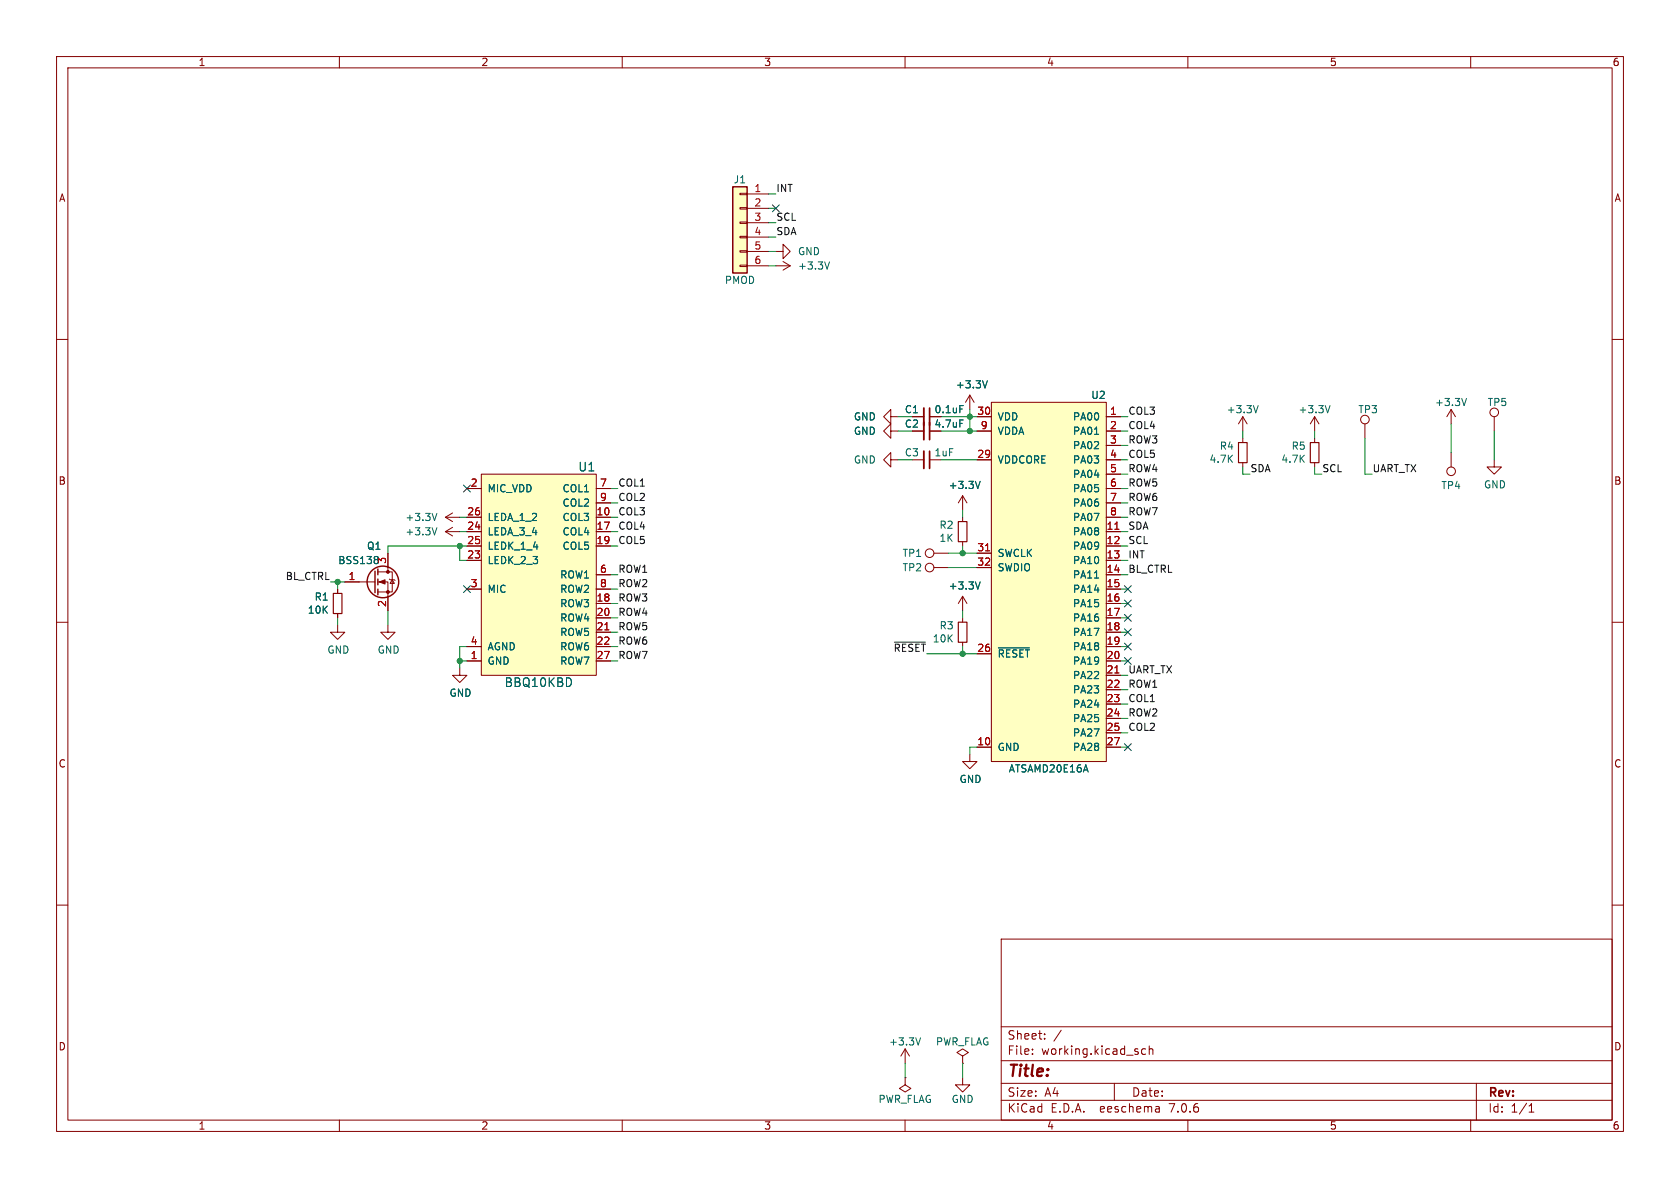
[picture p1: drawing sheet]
<svg xmlns="http://www.w3.org/2000/svg" width="297mm" height="210mm" viewBox="0 0 297 210" stroke-linecap="round" stroke-linejoin="round" font-family="sans-serif">
<g fill="none" stroke="#840000" stroke-width=".18">
<path d="M10 10h277v190h-277zM12 12h273v186h-273zM60 10v2M110 10v2M160 10v2M210 10v2M260 10v2M130.8 39.2h1.3v.3h-1.3zM130.8 36.7h1.3v.3h-1.3zM130.8 34.2h1.3v.2h-1.3zM132.1 34.3h3.8M132.1 36.8h3.8"/>
<path d="M132.1 39.4h3.8M10 60h2M130.8 46.9h1.3v.2h-1.3zM130.8 44.3h1.3v.3h-1.3zM130.8 41.8h1.3v.2h-1.3zM132.1 47h3.8M132.1 41.9h3.8M132.1 44.5h3.8M137.2 44.5h1.2v-1.3l1.3 1.3-1.3 1.2v-1.2M137.2 47h2.5M138.4 46.2l1.3 .8M139.7 47l-1.3 .8"/>
<path d="M285 60h2M157.5 76.2v-1.3l-1.3 1.3 1.3 1.3v-1.3h1.2M157.5 73.7v-1.3l-1.3 1.3 1.3 1.2v-1.2h1.2M161.3 73.7h2M161.3 76.2h2M164.3 73.7h2.1M164.3 76.2h2.1M171.4 69.9l-.7 1.2M171.4 69.9v2.5M171.4 69.9l.8 1.2M172.7 73.7h2.6M172.7 76.2h2.6"/>
<path d="M175.3 71.1h20.3v63.5h-20.3zM195.6 73.7h2.5M195.6 76.2h2.5M195.6 78.7h2.5M219.7 73.7v2.5M219.7 77.5v.7M219.7 73.7l-.8 1.2M219.7 73.7l.8 1.2M232.4 73.7v2.5M232.4 77.5v.7M232.4 73.7l-.8 1.2M232.4 73.7l.8 1.2"/>
<path d="M241.3 74.9v2.6M256.5 72.4l-.7 1.3M256.5 72.4v2.5M256.5 72.4l.8 1.3M264.2 73.7v2.5M68.6 97.8v3.3M78.7 94h2.6M78.7 91.4h2.6M78.7 94l1.3 .7M78.7 91.4l1.3 .8M80 93.2l-1.3 .8M80 90.7l-1.3 .7"/>
<path d="M82.5 94h2.6M82.5 96.5h2.6M82.5 99.1h2.6M82.5 86.4h2.6M82.5 91.4h2.6M85.1 83.8h20.3v35.6h-20.3zM105.4 94h2.5M105.4 96.5h2.5M105.4 86.4h2.5M105.4 88.9h2.5M105.4 91.4h2.5M157.5 81.3v-1.3l-1.3 1.3 1.3 1.3v-1.3h1.2"/>
<path d="M161.3 81.3h2M164.3 81.3h2.1M165.1 97.8h2.5M170.2 87.6v2.6M170.2 91.4v.8M170.2 95.8v.7M170.2 87.6l-.8 1.3M170.2 87.6l.7 1.3M172.7 97.8h2.6M172.7 81.3h2.6M195.6 94h2.5M195.6 96.5h2.5"/>
<path d="M195.6 99.1h2.5M195.6 81.3h2.5M195.6 83.8h2.5M195.6 86.4h2.5M195.6 88.9h2.5M195.6 91.4h2.5M219.7 81.8v.8M232.4 81.8v.8M256.5 80v2.6M264.2 81.3v1.3h1.2l-1.2 1.2-1.3-1.2h1.3M10 110h2M59.7 110.5v1.3h1.3l-1.3 1.2-1.3-1.2h1.3"/>
<path d="M59.7 104.1v.8M59.7 108.5v.7M61 102.9h5.3M66.8 102.9h1.8v5.1M66.8 101.1h2.5v3.5h-2.5M68.6 110.5v1.3h1.2l-1.2 1.2-1.3-1.2h1.3M68.8 102.4l.2 .1h.7l.1 .1M69.3 102.5l.4 .6h-.7zM81.3 118.1v1.3h1.2l-1.2 1.3-1.3-1.3h1.3M82.5 104.1h2.6M82.5 114.3h2.6M82.5 116.8h2.6"/>
<path d="M105.4 101.6h2.5M105.4 104.1h2.5M105.4 106.7h2.5M105.4 109.2h2.5M105.4 111.8h2.5M105.4 114.3h2.5M105.4 116.8h2.5M165.1 100.3h2.5M170.2 105.4l-.8 1.3M170.2 105.4v2.6M170.2 109.2v.8M170.2 113.5v.8"/>
<path d="M170.2 105.4l.7 1.3M172.7 115.6h2.6M172.7 100.3h2.6M195.6 101.6h2.5M195.6 104.1h2.5M195.6 106.7h2.5M195.6 109.2h2.5M195.6 111.8h2.5M195.6 114.3h2.5M195.6 116.8h2.5M195.6 119.4h2.5M285 110h2"/>
<path d="M171.4 133.4v1.2h1.3l-1.3 1.3-1.2-1.3h1.2M172.7 132.1h2.6M195.6 132.1h2.5M195.6 121.9h2.5M195.6 124.5h2.5M195.6 127h2.5M195.6 129.5h2.5M10 160h2M285 160h2M177 166h108v32h-108zM60 198v2M110 198v2"/>
<path d="M160 198v2M160 190.5v1.3l1 .6-1 .6-1-.6 1-.6M160 190.5h.1M160 185.4l-.7 1.3M160 185.4v2.6M160 185.4l.8 1.3M170.2 190.5v1.3h1.2l-1.2 1.2-1.3-1.2h1.3M170.2 186.7l1-.6-1-.7-1 .7 1 .6v1.3M170.2 188h.1M177 194.5h108M177 191.5h108M177 187.5h108"/>
<path d="M177 181.5h108M182.5 186.3v.1M182.5 185.5v.1M184.7 183.6v.1M184.7 182.8v.1M187.6 182.1l-1.3 2M197 191.5v3M202.5 185.5l-.4-.1-.3 .3v.4l.2 .2h.5M203.2 185.5l.2-.1 .3 .1 .1 .9M203.2 184.9v1.5M204.9 195.7l.1 .9M205 196.5l-.2 .1"/>
<path d="M205 196h-.2M210 198v2M260 198v2M261 191.5v6.5M270.3 196.6h.9M270.3 195.5l.4-.4v1.5"/>
<circle cx="241.3" cy="74.2" r=".76"/>
<circle cx="264.2" cy="72.9" r=".76"/>
<circle cx="164.3" cy="97.8" r=".76"/>
<circle cx="256.5" cy="83.3" r=".76"/>
<circle cx="164.3" cy="100.3" r=".76"/>
</g>
<path d="M218.9 78.2h1.6v3.6h-1.6zM231.6 78.2h1.6v3.6h-1.6zM169.4 92.2h1.5v3.6h-1.5zM58.9 104.9h1.6v3.6h-1.6zM169.4 110h1.5v3.5h-1.5z" fill="none" stroke="#840000" stroke-width=".2"/>
<g fill="#ffffc2" stroke="#ffffc2" stroke-width=".18">
<path d="M175.3 71.1h20.3v63.5h-20.3z"/>
<path d="M129.5 33h2.6v15.3h-2.6z"/>
<path d="M85.1 83.8h20.3v35.6h-20.3z"/>
</g>
<path d="M174.2 97.4h.8M197.1 93.6h.7M106.9 111.3h.7M197.1 119h.7" fill="none" stroke="#a90000" stroke-width=".18"/>
<g fill="none" stroke="#006464" stroke-width=".18">
<path d="M146.6 46.3l-.4 1.3M169.7 74.2h.6M169.7 71.7h.6M174.6 67.3l-.5 1.3M193.5 76.8h.7M222.4 71.7l-.4 1.3M235.1 71.7l-.4 1.3M259.3 70.4l-.5 1.3M77.2 93.3l-.4 1.3M77.2 90.7l-.4 1.3M173.3 85.1l-.4 1.3M173.3 102.9l-.4 1.2"/>
<path d="M176.5 114.5h5.5M193.5 102.2h.7M100.9 120.2v.8M162.7 183.5l-.4 1.2"/>
</g>
<g fill="none" stroke="#840000" stroke-width=".25">
<path d="M129.5 33h2.6v15.3h-2.6zM66.3 101v3.8M66.8 100.6v1M66.8 102.4v1M66.8 104.1v1.1"/>
<circle cx="67.7" cy="102.9" r="2.79"/>
</g>
<g fill="#840000" stroke="#840000" stroke-width=".18">
<path d="M67.1 102.9l1-.4v.8z"/>
<circle cx="68.6" cy="104.6" r=".25"/>
<circle cx="68.6" cy="101.1" r=".25"/>
</g>
<path d="M163.3 72.1v5.6M163.3 79.8v3" fill="none" stroke="#840000" stroke-width=".33"/>
<path d="M164.3 72.1v5.6M164.3 79.8v3" fill="none" stroke="#840000" stroke-width=".3"/>
<path d="M158.1 113.5h5.5" fill="none" stroke="#0f0f0f" stroke-width=".18"/>
<g fill="none" stroke="#009600" stroke-width=".18">
<path d="M135.9 39.4h1.3M135.9 34.3h1.3M135.9 36.8h1.3M135.9 44.5h1.3M135.9 47h1.3M135.9 41.9h1.3M158.7 76.2h2.6M158.7 73.7h2.6M166.4 76.2h6.3M166.4 73.7h6.3M171.4 72.4v3.8M198.1 76.2h1.3"/>
<path d="M198.1 73.7h1.3M198.1 78.7h1.3M219.7 76.2v1.3M232.4 76.2v1.3M241.3 77.5v6.3h1.3M256.5 74.9v5.1M264.2 76.2v5.1M81.3 96.5v2.6h1.2M81.3 94h1.2M81.3 91.4h1.2M82.5 96.5h-13.9v1.3M107.9 96.5h1.3"/>
<path d="M107.9 94h1.3M107.9 91.4h1.3M107.9 88.9h1.3M107.9 86.4h1.3M158.7 81.3h2.6M166.4 81.3h6.3M167.6 97.8h5.1M170.2 90.2v1.2M170.2 96.5v1.3M198.1 96.5h1.3M198.1 99.1h1.3M198.1 94h1.3"/>
<path d="M198.1 81.3h1.3M198.1 83.8h1.3M198.1 91.4h1.3M198.1 88.9h1.3M198.1 86.4h1.3M219.7 82.6v1.2h1.3M232.4 82.6v1.2h1.3M58.4 102.9h2.6M59.7 102.9v1.2M59.7 109.2v1.3M68.6 108v2.5M81.3 116.8h1.2"/>
<path d="M82.5 114.3h-1.2v3.8M107.9 114.3h1.3M107.9 116.8h1.3M107.9 109.2h1.3M107.9 106.7h1.3M107.9 111.8h1.3M107.9 101.6h1.3M107.9 104.1h1.3M163.8 115.6h8.9M167.6 100.3h5.1M170.2 108v1.2M170.2 114.3v1.3"/>
<path d="M198.1 114.3h1.3M198.1 116.8h1.3M198.1 119.4h1.3M198.1 109.2h1.3M198.1 106.7h1.3M198.1 111.8h1.3M198.1 101.6h1.3M198.1 104.1h1.3M172.7 132.1h-1.3v1.3M198.1 124.5h1.3M198.1 127h1.3M198.1 129.5h1.3"/>
<path d="M198.1 132.1h1.3M198.1 121.9h1.3M160 188v2.5M170.2 188v2.5"/>
</g>
<g fill="none" stroke="#000084" stroke-width=".18">
<path d="M136.6 36.2l1.2 1.2M137.8 36.2l-1.2 1.2M81.9 85.8l1.3 1.2M83.2 85.8l-1.3 1.2M81.9 103.5l1.3 1.2M83.2 103.5l-1.3 1.2M198.8 108.6l1.2 1.2M198.8 103.5l1.2 1.2M198.8 111.2l1.2 1.2M198.8 113.7l1.2 1.2M198.8 106.1l1.2 1.2M198.8 116.2l1.2 1.2"/>
<path d="M200 108.6l-1.2 1.2M200 103.5l-1.2 1.2M200 111.2l-1.2 1.2M200 113.7l-1.2 1.2M200 106.1l-1.2 1.2M200 116.2l-1.2 1.2M198.8 131.5l1.2 1.2M200 131.5l-1.2 1.2"/>
</g>
<g fill="#009600" stroke="#009600" stroke-width=".18">
<circle cx="171.4" cy="76.2" r=".46"/>
<circle cx="171.4" cy="73.7" r=".46"/>
<circle cx="170.2" cy="97.8" r=".46"/>
<circle cx="170.2" cy="115.6" r=".46"/>
<circle cx="81.3" cy="96.5" r=".46"/>
<circle cx="59.7" cy="102.9" r=".46"/>
<circle cx="81.3" cy="116.8" r=".46"/>
</g>
<text font-size="2.8" fill="#840000" x="178" y="190.9">Title:</text>
<g font-size="2.1" fill="#006464">
<text x="102.2" y="83.5">U1</text>
<text x="89.1" y="121.6">BBQ10KBD</text>
</g>
<g font-size="2.1" fill="#840000">
<text x="178" y="184">Sheet:</text>
<text x="178" y="186.7">File:</text>
<text x="184.1" y="186.7">working.kicad_sch</text>
<text x="178" y="196.9">KiCad</text>
<text x="178" y="194.1">Size:</text>
<text x="184.7" y="194.1">A4</text>
<text x="185.7" y="196.9">E.D.A.</text>
<text x="194.6" y="196.9">eeschema</text>
<text x="200" y="194.1">Date:</text>
<text x="207" y="196.9">7.0.6</text>
<text x="263" y="194.3">Rev:</text>
<text x="263" y="196.9">Id:</text>
<text x="267.1" y="196.9">1/1</text>
</g>
<g font-size="1.8" fill="#840000">
<text x="35" y="11.9">1</text>
<text x="85" y="11.9">2</text>
<text x="135" y="11.9">3</text>
<text x="185" y="11.9">4</text>
<text x="235" y="11.9">5</text>
<text x="285" y="11.9">6</text>
<text x="10.3" y="35.9">A</text>
<text x="285.3" y="35.9">A</text>
<text x="10.3" y="85.9">B</text>
<text x="285.3" y="85.9">B</text>
<text x="10.3" y="135.9">C</text>
<text x="285.3" y="135.9">C</text>
<text x="10.3" y="185.9">D</text>
<text x="285.3" y="185.9">D</text>
<text x="35" y="199.9">1</text>
<text x="85" y="199.9">2</text>
<text x="135" y="199.9">3</text>
<text x="185" y="199.9">4</text>
<text x="235" y="199.9">5</text>
<text x="285" y="199.9">6</text>
</g>
<g font-size="1.8" fill="#006464">
<text x="129.6" y="32.6">J1</text>
<text x="141" y="45.3">GND</text>
<text x="141" y="47.9">+3.3V</text>
<text x="128" y="50.4">PMOD</text>
<text x="168.9" y="68.9">+3.3V</text>
<text x="192.8" y="70.7">U2</text>
<text x="253.6" y="72">+3.3V</text>
<text x="262.9" y="72">TP5</text>
<text x="150.9" y="77.1">GND</text>
<text x="150.9" y="74.5">GND</text>
<text x="159.9" y="75.8">C2</text>
<text x="159.9" y="73.3">C1</text>
<text x="165.1" y="75.8">4.7uF</text>
<text x="165.1" y="73.3">0.1uF</text>
<text x="176.3" y="74.5">VDD</text>
<text x="176.3" y="77.1">VDDA</text>
<text x="189.6" y="74.5">PA00</text>
<text x="189.6" y="77.1">PA01</text>
<text x="216.8" y="73.3">+3.3V</text>
<text x="229.5" y="73.3">+3.3V</text>
<text x="240" y="73.3">TP3</text>
<text x="150.9" y="82.1">GND</text>
<text x="159.9" y="80.9">C3</text>
<text x="165.1" y="80.9">1uF</text>
<text x="176.3" y="82.1">VDDCORE</text>
<text x="189.6" y="79.6">PA02</text>
<text x="189.6" y="82.1">PA03</text>
<text x="213.7" y="82">4.7K</text>
<text x="215.5" y="79.7">R4</text>
<text x="226.4" y="82">4.7K</text>
<text x="228.2" y="79.7">R5</text>
<text x="86.1" y="87.2">MIC_VDD</text>
<text x="99.4" y="87.2">COL1</text>
<text x="99.4" y="89.8">COL2</text>
<text x="167.6" y="86.6">+3.3V</text>
<text x="189.6" y="84.7">PA04</text>
<text x="189.6" y="87.2">PA05</text>
<text x="189.6" y="89.8">PA06</text>
<text x="254.7" y="86.7">TP4</text>
<text x="262.2" y="86.5">GND</text>
<text x="71.6" y="94.8">+3.3V</text>
<text x="71.6" y="92.3">+3.3V</text>
<text x="86.1" y="94.8">LEDA_3_4</text>
<text x="86.1" y="92.3">LEDA_1_2</text>
<text x="99.4" y="92.3">COL3</text>
<text x="99.4" y="94.8">COL4</text>
<text x="166" y="93.7">R2</text>
<text x="166" y="96">1K</text>
<text x="189.6" y="94.8">PA08</text>
<text x="189.6" y="92.3">PA07</text>
<text x="59.7" y="99.9">BSS138</text>
<text x="64.8" y="97.4">Q1</text>
<text x="86.1" y="99.9">LEDK_2_3</text>
<text x="86.1" y="97.4">LEDK_1_4</text>
<text x="99.4" y="97.4">COL5</text>
<text x="159.5" y="98.7">TP1</text>
<text x="159.5" y="101.2">TP2</text>
<text x="176.3" y="98.7">SWCLK</text>
<text x="176.3" y="101.2">SWDIO</text>
<text x="189.6" y="97.4">PA09</text>
<text x="189.6" y="99.9">PA10</text>
<text x="55.5" y="106.4">R1</text>
<text x="86.1" y="105">MIC</text>
<text x="98.9" y="107.5">ROW3</text>
<text x="98.9" y="102.5">ROW1</text>
<text x="98.9" y="105">ROW2</text>
<text x="167.6" y="104.4">+3.3V</text>
<text x="189.6" y="102.5">PA11</text>
<text x="189.6" y="105">PA14</text>
<text x="189.6" y="107.5">PA15</text>
<text x="54.3" y="108.7">10K</text>
<text x="98.9" y="110.1">ROW4</text>
<text x="98.9" y="112.6">ROW5</text>
<text x="164.8" y="113.8">10K</text>
<text x="166" y="111.5">R3</text>
<text x="189.6" y="110.1">PA16</text>
<text x="189.6" y="112.6">PA17</text>
<text x="57.8" y="115.7">GND</text>
<text x="66.7" y="115.7">GND</text>
<text x="86.1" y="117.7">GND</text>
<text x="86.1" y="115.2">AGND</text>
<text x="98.9" y="115.2">ROW6</text>
<text x="98.9" y="117.7">ROW7</text>
<text x="176.3" y="116.4">~{RESET}</text>
<text x="189.6" y="115.2">PA18</text>
<text x="189.6" y="117.7">PA19</text>
<text x="79.4" y="123.4">GND</text>
<text x="189.6" y="120.2">PA22</text>
<text x="189.6" y="122.8">PA23</text>
<text x="189.6" y="125.3">PA24</text>
<text x="189.6" y="127.9">PA25</text>
<text x="189.6" y="130.4">PA27</text>
<text x="176.3" y="132.9">GND</text>
<text x="178.2" y="136.8">ATSAMD20E16A</text>
<text x="189.6" y="132.9">PA28</text>
<text x="169.5" y="138.6">GND</text>
<text x="157.1" y="185">+3.3V</text>
<text x="165.4" y="185">PWR_FLAG</text>
<text x="155.2" y="195.2">PWR_FLAG</text>
<text x="168.1" y="195.2">GND</text>
</g>
<g font-size="1.8" fill="#a90000">
<text x="133.3" y="34">1</text>
<text x="133.3" y="36.6">2</text>
<text x="133.3" y="39.1">3</text>
<text x="133.3" y="41.7">4</text>
<text x="133.3" y="44.2">5</text>
<text x="133.3" y="46.7">6</text>
<text x="172.7" y="73.4">30</text>
<text x="173.3" y="75.9">9</text>
<text x="196.1" y="73.4">1</text>
<text x="196.1" y="75.9">2</text>
<text x="172.7" y="81">29</text>
<text x="196.1" y="78.5">3</text>
<text x="196.1" y="81">4</text>
<text x="196.1" y="83.6">5</text>
<text x="83.1" y="86.1">2</text>
<text x="106" y="86.1">7</text>
<text x="106" y="88.6">9</text>
<text x="196.1" y="86.1">6</text>
<text x="196.1" y="88.6">7</text>
<text x="82.5" y="93.7">24</text>
<text x="82.5" y="91.2">26</text>
<text x="105.4" y="91.2">10</text>
<text x="105.4" y="93.7">17</text>
<text x="195.5" y="93.7">11</text>
<text x="196.1" y="91.2">8</text>
<text x="68.3" y="99.8" transform="rotate(-90 68.3 99.8)">3</text>
<text x="82.5" y="98.8">23</text>
<text x="82.5" y="96.3">25</text>
<text x="105.4" y="96.3">19</text>
<text x="106" y="101.3">6</text>
<text x="172.7" y="97.5">31</text>
<text x="172.7" y="100.1">32</text>
<text x="195.5" y="96.3">12</text>
<text x="195.5" y="98.8">13</text>
<text x="195.5" y="101.3">14</text>
<text x="61.5" y="102.6">1</text>
<text x="68.3" y="107.4" transform="rotate(-90 68.3 107.4)">2</text>
<text x="83.1" y="103.9">3</text>
<text x="105.4" y="106.4">18</text>
<text x="106" y="103.9">8</text>
<text x="195.5" y="103.9">15</text>
<text x="195.5" y="106.4">16</text>
<text x="105.4" y="109">20</text>
<text x="105.4" y="111.5">21</text>
<text x="195.5" y="109">17</text>
<text x="195.5" y="111.5">18</text>
<text x="83.1" y="116.6">1</text>
<text x="83.1" y="114">4</text>
<text x="105.4" y="114">22</text>
<text x="105.4" y="116.6">27</text>
<text x="172.7" y="115.3">26</text>
<text x="195.5" y="114">19</text>
<text x="195.5" y="116.6">20</text>
<text x="195.5" y="119.1">21</text>
<text x="195.5" y="121.7">22</text>
<text x="195.5" y="124.2">23</text>
<text x="172.7" y="131.8">10</text>
<text x="195.5" y="126.7">24</text>
<text x="195.5" y="129.3">25</text>
<text x="195.5" y="131.8">27</text>
</g>
<g font-size="1.8" fill="#0f0f0f">
<text x="137.2" y="34">INT</text>
<text x="137.2" y="41.6">SDA</text>
<text x="137.2" y="39.1">SCL</text>
<text x="199.4" y="75.9">COL4</text>
<text x="199.4" y="73.4">COL3</text>
<text x="199.4" y="83.6">ROW4</text>
<text x="199.4" y="81">COL5</text>
<text x="199.4" y="78.5">ROW3</text>
<text x="221" y="83.6">SDA</text>
<text x="233.7" y="83.6">SCL</text>
<text x="242.6" y="83.6">UART_TX</text>
<text x="109.2" y="86.1">COL1</text>
<text x="109.2" y="88.6">COL2</text>
<text x="199.4" y="88.6">ROW6</text>
<text x="199.4" y="86.1">ROW5</text>
<text x="109.2" y="91.2">COL3</text>
<text x="109.2" y="93.7">COL4</text>
<text x="199.4" y="91.2">ROW7</text>
<text x="199.4" y="93.7">SDA</text>
<text x="109.2" y="96.3">COL5</text>
<text x="109.2" y="101.3">ROW1</text>
<text x="199.4" y="101.3">BL_CTRL</text>
<text x="199.4" y="98.8">INT</text>
<text x="199.4" y="96.3">SCL</text>
<text x="50.4" y="102.6">BL_CTRL</text>
<text x="109.2" y="103.9">ROW2</text>
<text x="109.2" y="106.4">ROW3</text>
<text x="109.2" y="109">ROW4</text>
<text x="109.2" y="111.5">ROW5</text>
<text x="109.2" y="114">ROW6</text>
<text x="109.2" y="116.6">ROW7</text>
<text x="157.9" y="115.3">~{RESET}</text>
<text x="199.4" y="119.1">UART_TX</text>
<text x="199.4" y="121.7">ROW1</text>
<text x="199.4" y="124.2">COL1</text>
<text x="199.4" y="126.7">ROW2</text>
<text x="199.4" y="129.3">COL2</text>
</g>
</svg>
